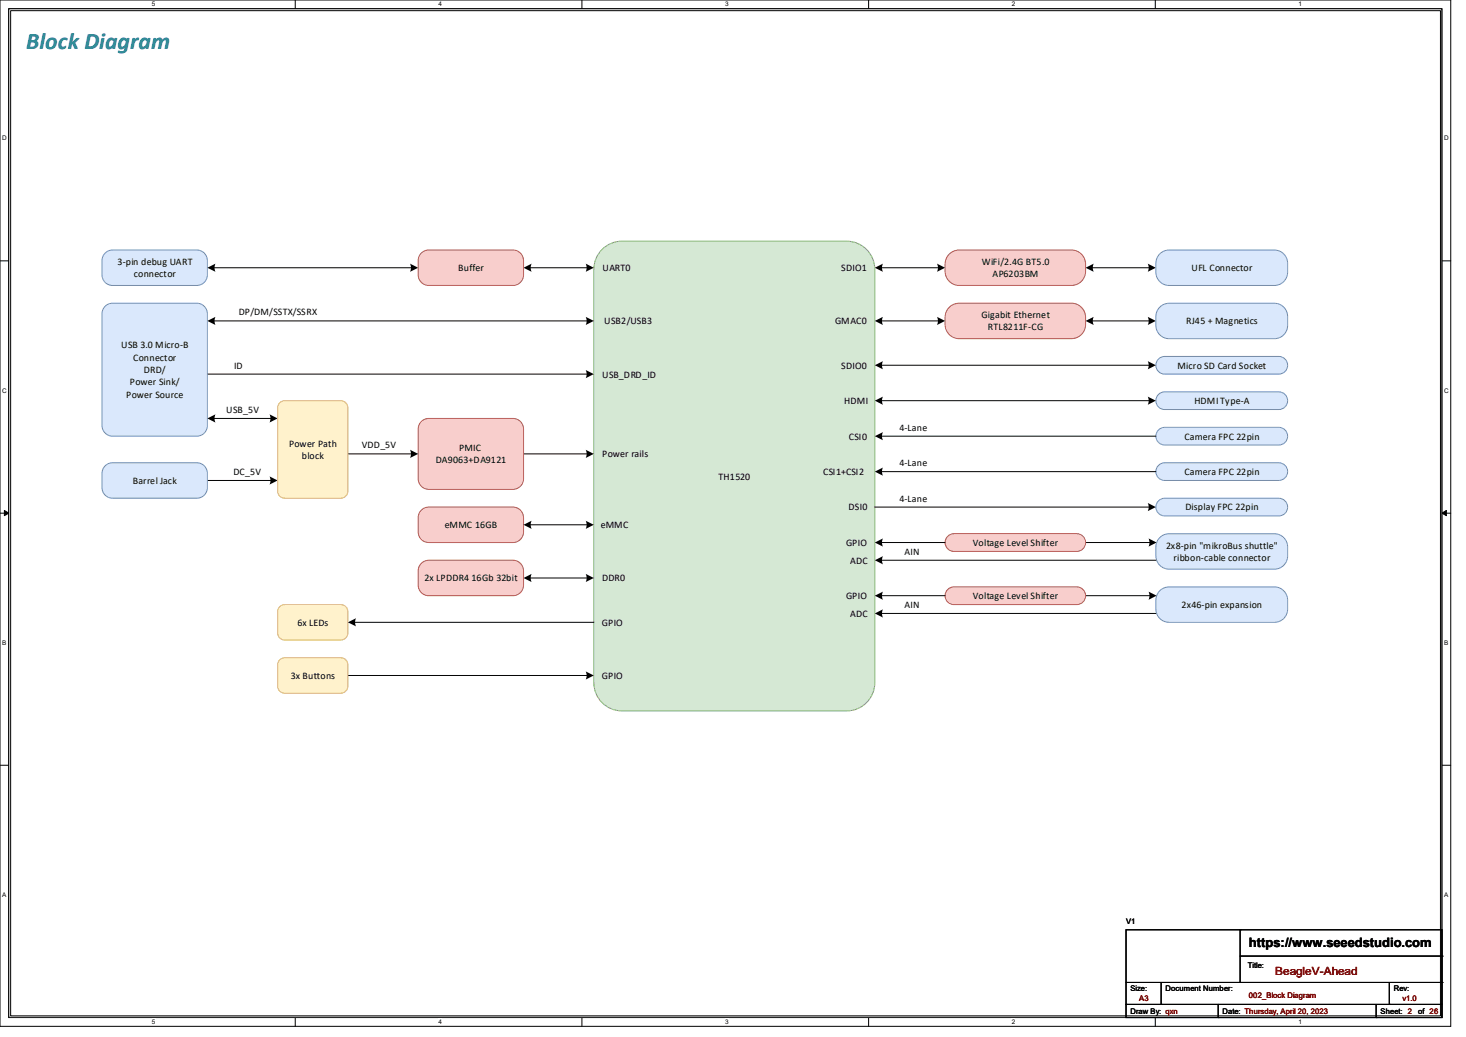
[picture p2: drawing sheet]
<svg xmlns="http://www.w3.org/2000/svg" width="297mm" height="210mm" viewBox="0 0 297 210" stroke-linecap="round" stroke-linejoin="round" font-family="sans-serif">
<path d="M0 0h293.9v207.9h-293.9zM1.8 1.8h290.3v204.3h-290.3z" fill="none" stroke="#000" stroke-width=".2"/>
<g fill="#fff">
<path d="M30.8 .2h.7v1.4h-.7z"/>
<path d="M30.8 206.2h.7v1.4h-.7z"/>
</g>
<path d="M59.8 0v1.8M59.8 206.1v1.8" fill="none" stroke="#000" stroke-width=".2"/>
<g fill="#fff">
<path d="M88.8 .2h.7v1.4h-.7z"/>
<path d="M88.8 206.2h.7v1.4h-.7z"/>
</g>
<path d="M117.9 0v1.8M117.9 206.1v1.8" fill="none" stroke="#000" stroke-width=".2"/>
<g fill="#fff">
<path d="M146.9 .2h.7v1.4h-.7z"/>
<path d="M146.9 206.2h.7v1.4h-.7z"/>
</g>
<path d="M176 0v1.8M176 206.1v1.8" fill="none" stroke="#000" stroke-width=".2"/>
<g fill="#fff">
<path d="M205 .2h.7v1.4h-.7z"/>
<path d="M205 206.2h.7v1.4h-.7z"/>
</g>
<path d="M234.1 0v1.8M234.1 206.1v1.8" fill="none" stroke="#000" stroke-width=".2"/>
<g fill="#fff">
<path d="M263.1 .2h.6v1.4h-.6z"/>
<path d="M263.1 206.2h.6v1.4h-.6z"/>
<path d="M.5 27.3h.9v1.4h-.9z"/>
<path d="M292.6 27.3h.9v1.4h-.9z"/>
<path d="M.5 78.4h.9v1.4h-.9z"/>
<path d="M292.6 78.4h.9v1.4h-.9z"/>
</g>
<path d="M0 52.8h1.8M292.1 52.8h1.8" fill="none" stroke="#000" stroke-width=".2"/>
<g fill="#fff">
<path d="M.5 129.5h.8v1.4h-.8z"/>
<path d="M292.6 129.5h.8v1.4h-.8z"/>
</g>
<path d="M0 103.9h1.8M292.1 103.9h1.8" fill="none" stroke="#000" stroke-width=".2"/>
<path d="M.9 103.4l.9 .5-.9 .5zM292.1 103.9l.9-.5v1z" fill="#000" stroke="#000" stroke-width=".2"/>
<g fill="#fff">
<path d="M.5 180.5h.8v1.4h-.8z"/>
<path d="M292.6 180.5h.8v1.4h-.8z"/>
</g>
<path d="M1.8 1.8h290.3v204.2h-290.3zM2.2 2.2h289.6v203.5h-289.6zM0 155h1.8M292.1 155h1.8" fill="none" stroke="#000" stroke-width=".2"/>
<path d="M122 50.5a5.7 5.7 0 0 1 4-1.7h45.5a5.7 5.7 0 0 1 5.7 5.8v83.6a5.7 5.7 0 0 1-5.7 5.8h-45.5a5.7 5.7 0 0 1-5.7-5.8v-83.6a5.7 5.7 0 0 1 1.7-4.1z" fill-rule="evenodd" fill="#d5e8d4"/>
<path d="M122 50.5a5.7 5.7 0 0 1 4-1.7h45.5a5.7 5.7 0 0 1 5.7 5.8v83.6a5.7 5.7 0 0 1-5.7 5.8h-45.5a5.7 5.7 0 0 1-5.7-5.8v-83.6a5.7 5.7 0 0 1 1.7-4.1z" fill="none" stroke="#82b366" stroke-width=".2"/>
<path d="M85.3 103.3l1-.5 .6-.1h17a2.15 2.15 0 0 1 2.2 2.1v2.9a2.15 2.15 0 0 1-2.2 2.2h-17a2.15 2.15 0 0 1-2.2-2.2l.1-3.4z" fill-rule="evenodd" fill="#f8cecc"/>
<path d="M85.3 103.3l1-.5 .6-.1h17a2.15 2.15 0 0 1 2.2 2.1v2.9a2.15 2.15 0 0 1-2.2 2.2h-17a2.15 2.15 0 0 1-2.2-2.2l.1-3.4z" fill="none" stroke="#b85450" stroke-width=".2"/>
<path d="M85.3 114.1l1-.6h.6h17a2.15 2.15 0 0 1 2.2 2.1v2.9a2.15 2.15 0 0 1-2.2 2.1h-17a2.15 2.15 0 0 1-2.2-2.1l.1-3.5z" fill-rule="evenodd" fill="#f8cecc"/>
<path d="M85.3 114.1l1-.6h.6h17a2.15 2.15 0 0 1 2.2 2.1v2.9a2.15 2.15 0 0 1-2.2 2.1h-17a2.15 2.15 0 0 1-2.2-2.1l.1-3.5z" fill="none" stroke="#b85450" stroke-width=".2"/>
<path d="M42 75.8h77.1M43.3 65h75.8M43.3 84.7h11.7" fill="none" stroke="#000" stroke-width=".2"/>
<g fill="#000">
<path d="M42 65l1.7-.8a1.85 1.85 0 0 0 0 1.6z" fill-rule="evenodd"/>
<path d="M118.7 64.2l1.6 .8-1.6 .8a1.85 1.85 0 0 0 0-1.6z" fill-rule="evenodd"/>
<path d="M118.7 74.9l1.6 .9-1.6 .8 .1-1z" fill-rule="evenodd"/>
<path d="M42 84.7l1.7-.8-.2 .7 .2 1z" fill-rule="evenodd"/>
<path d="M54.6 83.9l1.6 .8-1.6 .9 .2-1z" fill-rule="evenodd"/>
</g>
<path d="M21.3 62l.9-.5 .6-.1h17.1a2.15 2.15 0 0 1 2.1 2.2v22.6a2.15 2.15 0 0 1-2.1 2.1h-17.1a2.15 2.15 0 0 1-2.1-2.1v-22.6v-.6z" fill-rule="evenodd" fill="#dae8fc"/>
<path d="M21.3 62l.9-.5 .6-.1h17.1a2.15 2.15 0 0 1 2.1 2.2v22.6a2.15 2.15 0 0 1-2.1 2.1h-17.1a2.15 2.15 0 0 1-2.1-2.1v-22.6v-.6z" fill="none" stroke="#6c8ebf" stroke-width=".2"/>
<path d="M221.2 65h11.7" fill="none" stroke="#000" stroke-width=".2"/>
<g fill="#000">
<path d="M219.9 65l1.7-.8a1.85 1.85 0 0 0 0 1.6z" fill-rule="evenodd"/>
<path d="M232.5 64.2l1.7 .8-1.7 .8a1.87 1.87 0 0 0 0-1.6z" fill-rule="evenodd"/>
</g>
<path d="M192.5 62l1.2-.5 .6-.1h22.8a2.85 2.85 0 0 1 2.8 2.9 3.8 3.8 0 0 1-1 3.7l-1.2 .5-.6 .1h-22.8a2.86 2.86 0 0 1-2.8-2.9 3.8 3.8 0 0 1 1-3.7z" fill-rule="evenodd" fill="#f8cecc"/>
<path d="M192.5 62l1.2-.5 .6-.1h22.8a2.85 2.85 0 0 1 2.8 2.9 3.8 3.8 0 0 1-1 3.7l-1.2 .5-.6 .1h-22.8a2.86 2.86 0 0 1-2.8-2.9 3.8 3.8 0 0 1 1-3.7z" fill="none" stroke="#b85450" stroke-width=".2"/>
<path d="M221.2 54.2h11.7" fill="none" stroke="#000" stroke-width=".2"/>
<g fill="#000">
<path d="M219.9 54.2l1.7-.8a1.85 1.85 0 0 0 0 1.6z" fill-rule="evenodd"/>
<path d="M232.5 53.4l1.7 .8-1.7 .8a1.87 1.87 0 0 0 0-1.6z" fill-rule="evenodd"/>
</g>
<path d="M192.5 51.3l1.2-.6 .6-.1h22.8a2.85 2.85 0 0 1 2.8 2.9 3.8 3.8 0 0 1-1 3.7l-1.2 .5-.6 .1h-22.8a2.86 2.86 0 0 1-2.8-2.9 3.8 3.8 0 0 1 1-3.6z" fill-rule="evenodd" fill="#f8cecc"/>
<path d="M192.5 51.3l1.2-.6 .6-.1h22.8a2.85 2.85 0 0 1 2.8 2.9 3.8 3.8 0 0 1-1 3.7l-1.2 .5-.6 .1h-22.8a2.86 2.86 0 0 1-2.8-2.9 3.8 3.8 0 0 1 1-3.6z" fill="none" stroke="#b85450" stroke-width=".2"/>
<path d="M234.7 72.7l.8-.5h.5h23.1a1.79 1.79 0 0 1 1.8 1.8 1.79 1.79 0 0 1-1.8 1.8h-23.1a1.79 1.79 0 0 1-1.7-1.1 1.79 1.79 0 0 1 .4-2z" fill-rule="evenodd" fill="#dae8fc"/>
<path d="M234.7 72.7l.8-.5h.5h23.1a1.79 1.79 0 0 1 1.8 1.8 1.79 1.79 0 0 1-1.8 1.8h-23.1a1.79 1.79 0 0 1-1.7-1.1 1.79 1.79 0 0 1 .4-2z" fill="none" stroke="#6c8ebf" stroke-width=".2"/>
<path d="M234.7 87.1l.8-.5 .5-.1h23.1a1.79 1.79 0 0 1 1.8 1.8 1.79 1.79 0 0 1-1.8 1.8h-23.1a1.79 1.79 0 0 1-1.7-1.1 1.79 1.79 0 0 1 .4-1.9z" fill-rule="evenodd" fill="#dae8fc"/>
<path d="M234.7 87.1l.8-.5 .5-.1h23.1a1.79 1.79 0 0 1 1.8 1.8 1.79 1.79 0 0 1-1.8 1.8h-23.1a1.79 1.79 0 0 1-1.7-1.1 1.79 1.79 0 0 1 .4-1.9z" fill="none" stroke="#6c8ebf" stroke-width=".2"/>
<path d="M219.9 109.9h13.2M178.5 124.2h55.8" fill="none" stroke="#000" stroke-width=".2"/>
<g fill="#000">
<path d="M232.7 109l1.6 .9-1.6 .8a1.85 1.85 0 0 0 0-1.7z" fill-rule="evenodd"/>
<path d="M177.2 124.2l1.7-.8-.2 .7 .2 1z" fill-rule="evenodd"/>
</g>
<path d="M235.2 119.5l1-.6h.6h21.4a2.68 2.68 0 0 1 2.7 2.7 4 4 0 0 1-1 3.8l-1.1 .6h-.6h-21.4a2.68 2.68 0 0 1-2.6-2.7 4 4 0 0 1 1-3.8z" fill-rule="evenodd" fill="#dae8fc"/>
<path d="M235.2 119.5l1-.6h.6h21.4a2.68 2.68 0 0 1 2.7 2.7 4 4 0 0 1-1 3.8l-1.1 .6h-.6h-21.4a2.68 2.68 0 0 1-2.6-2.7 4 4 0 0 1 1-3.8z" fill="none" stroke="#6c8ebf" stroke-width=".2"/>
<path d="M56.8 122.7l.9-.3h11.4a1.43 1.43 0 0 1 1.4 1.5v4.3a1.43 1.43 0 0 1-1.4 1.4h-11.4a1.43 1.43 0 0 1-1.5-1.4v-4.3l.1-.5z" fill-rule="evenodd" fill="#fff2cc"/>
<path d="M56.8 122.7l.9-.3h11.4a1.43 1.43 0 0 1 1.4 1.5v4.3a1.43 1.43 0 0 1-1.4 1.4h-11.4a1.43 1.43 0 0 1-1.5-1.4v-4.3l.1-.5z" fill="none" stroke="#d6b656" stroke-width=".2"/>
<path d="M70.5 136.8h48.6" fill="none" stroke="#000" stroke-width=".2"/>
<path d="M118.7 136l1.6 .8-1.6 .8a1.85 1.85 0 0 0 0-1.6z" fill-rule="evenodd" fill="#000"/>
<path d="M56.8 133.5l.9-.3h11.4a1.43 1.43 0 0 1 1.4 1.5v4.3a1.43 1.43 0 0 1-1.4 1.4h-11.4a1.43 1.43 0 0 1-1.5-1.4v-4.3l.1-.5z" fill-rule="evenodd" fill="#fff2cc"/>
<path d="M56.8 133.5l.9-.3h11.4a1.43 1.43 0 0 1 1.4 1.5v4.3a1.43 1.43 0 0 1-1.4 1.4h-11.4a1.43 1.43 0 0 1-1.5-1.4v-4.3l.1-.5z" fill="none" stroke="#d6b656" stroke-width=".2"/>
<path d="M42 97.3h13" fill="none" stroke="#000" stroke-width=".2"/>
<path d="M54.6 96.5l1.6 .8-1.6 .8a1.85 1.85 0 0 0 0-1.6z" fill-rule="evenodd" fill="#000"/>
<path d="M21.3 94.3l.9-.5 .6-.1h17.1a2.15 2.15 0 0 1 2.1 2.2v2.8a2.15 2.15 0 0 1-2.1 2.2h-17.1a2.15 2.15 0 0 1-2.1-2.2v-3.4z" fill-rule="evenodd" fill="#dae8fc"/>
<path d="M21.3 94.3l.9-.5 .6-.1h17.1a2.15 2.15 0 0 1 2.1 2.2v2.8a2.15 2.15 0 0 1-2.1 2.2h-17.1a2.15 2.15 0 0 1-2.1-2.2v-3.4z" fill="none" stroke="#6c8ebf" stroke-width=".2"/>
<path d="M234.7 79.9l.8-.5h.5h23.1a1.79 1.79 0 0 1 1.8 1.7 1.79 1.79 0 0 1-1.8 1.8h-23.1a1.79 1.79 0 0 1-1.7-1.1 1.79 1.79 0 0 1 .4-1.9z" fill-rule="evenodd" fill="#dae8fc"/>
<path d="M234.7 79.9l.8-.5h.5h23.1a1.79 1.79 0 0 1 1.8 1.7 1.79 1.79 0 0 1-1.8 1.8h-23.1a1.79 1.79 0 0 1-1.7-1.1 1.79 1.79 0 0 1 .4-1.9z" fill="none" stroke="#6c8ebf" stroke-width=".2"/>
<path d="M106.1 91.9h13" fill="none" stroke="#000" stroke-width=".2"/>
<path d="M118.7 91.1l1.6 .8-1.6 .9 .1-1z" fill-rule="evenodd" fill="#000"/>
<path d="M85.3 85.4l1-.6 .6-.1h17a2.15 2.15 0 0 1 2.2 2.2v10a2.15 2.15 0 0 1-2.2 2.2h-17a2.15 2.15 0 0 1-2.2-2.2v-10l.1-.6z" fill-rule="evenodd" fill="#f8cecc"/>
<path d="M85.3 85.4l1-.6 .6-.1h17a2.15 2.15 0 0 1 2.2 2.2v10a2.15 2.15 0 0 1-2.2 2.2h-17a2.15 2.15 0 0 1-2.2-2.2v-10l.1-.6z" fill="none" stroke="#b85450" stroke-width=".2"/>
<path d="M178.5 54.2h11.7M178.5 65h11.7" fill="none" stroke="#000" stroke-width=".2"/>
<g fill="#000">
<path d="M177.2 54.2l1.7-.8a1.85 1.85 0 0 0 0 1.6z" fill-rule="evenodd"/>
<path d="M189.8 53.4l1.7 .8-1.7 .8a1.87 1.87 0 0 0 0-1.6z" fill-rule="evenodd"/>
<path d="M177.2 65l1.7-.8a1.85 1.85 0 0 0 0 1.6z" fill-rule="evenodd"/>
<path d="M189.8 64.2l1.7 .8-1.7 .8a1.87 1.87 0 0 0 0-1.6z" fill-rule="evenodd"/>
</g>
<path d="M235.2 62l1-.5 .6-.1h21.4a2.68 2.68 0 0 1 2.7 2.7 4 4 0 0 1-1 3.9l-1.1 .5-.6 .1h-21.4a2.68 2.68 0 0 1-2.6-2.7 4 4 0 0 1 1-3.9z" fill-rule="evenodd" fill="#dae8fc"/>
<path d="M235.2 62l1-.5 .6-.1h21.4a2.68 2.68 0 0 1 2.7 2.7 4 4 0 0 1-1 3.9l-1.1 .5-.6 .1h-21.4a2.68 2.68 0 0 1-2.6-2.7 4 4 0 0 1 1-3.9z" fill="none" stroke="#6c8ebf" stroke-width=".2"/>
<path d="M235.2 51.2l1-.5 .6-.1h21.4a2.68 2.68 0 0 1 2.7 2.7 4 4 0 0 1-1 3.9l-1.1 .5-.6 .1h-21.4a2.68 2.68 0 0 1-2.6-2.7 4 4 0 0 1 1-3.9z" fill-rule="evenodd" fill="#dae8fc"/>
<path d="M235.2 51.2l1-.5 .6-.1h21.4a2.68 2.68 0 0 1 2.7 2.7 4 4 0 0 1-1 3.9l-1.1 .5-.6 .1h-21.4a2.68 2.68 0 0 1-2.6-2.7 4 4 0 0 1 1-3.9z" fill="none" stroke="#6c8ebf" stroke-width=".2"/>
<path d="M178.5 74h54.4M178.5 81.1h54.4M178.5 88.3h55.7M107.3 106.3h11.8M107.3 117.1h11.8" fill="none" stroke="#000" stroke-width=".2"/>
<g fill="#000">
<path d="M177.2 74l1.7-.9a1.86 1.86 0 0 0 0 1.7z" fill-rule="evenodd"/>
<path d="M232.5 73.1l1.7 .9-1.7 .8a1.88 1.88 0 0 0 0-1.7z" fill-rule="evenodd"/>
<path d="M177.2 81.1l1.7-.8a1.85 1.85 0 0 0 0 1.7z" fill-rule="evenodd"/>
<path d="M177.2 88.3l1.7-.8a1.85 1.85 0 0 0 0 1.7z" fill-rule="evenodd"/>
<path d="M232.5 80.3l1.7 .8-1.7 .9a1.87 1.87 0 0 0 0-1.7z" fill-rule="evenodd"/>
<path d="M106.1 106.3l1.6-.8a1.85 1.85 0 0 0 0 1.6z" fill-rule="evenodd"/>
<path d="M106.1 117.1l1.6-.9a1.85 1.85 0 0 0 0 1.7z" fill-rule="evenodd"/>
<path d="M118.7 105.5l1.6 .8-1.6 .8a1.85 1.85 0 0 0 0-1.6z" fill-rule="evenodd"/>
<path d="M118.7 116.2l1.6 .9-1.6 .8a1.85 1.85 0 0 0 0-1.7z" fill-rule="evenodd"/>
</g>
<path d="M234.7 94.2l.8-.4 .5-.1h23.1a1.79 1.79 0 0 1 1.8 1.8 1.79 1.79 0 0 1-1.8 1.8h-23.1a1.79 1.79 0 0 1-1.7-1.1 1.79 1.79 0 0 1 .4-2z" fill-rule="evenodd" fill="#dae8fc"/>
<path d="M234.7 94.2l.8-.4 .5-.1h23.1a1.79 1.79 0 0 1 1.8 1.8 1.79 1.79 0 0 1-1.8 1.8h-23.1a1.79 1.79 0 0 1-1.7-1.1 1.79 1.79 0 0 1 .4-2z" fill="none" stroke="#6c8ebf" stroke-width=".2"/>
<path d="M178.5 95.5h55.7" fill="none" stroke="#000" stroke-width=".2"/>
<path d="M177.2 95.5l1.7-.8a1.85 1.85 0 0 0 0 1.6z" fill-rule="evenodd" fill="#000"/>
<path d="M234.7 101.4l.8-.4 .5-.1h23.1a1.79 1.79 0 0 1 1.8 1.8 1.79 1.79 0 0 1-1.8 1.8h-23.1a1.79 1.79 0 0 1-1.7-1.1 1.79 1.79 0 0 1 .4-2z" fill-rule="evenodd" fill="#dae8fc"/>
<path d="M234.7 101.4l.8-.4 .5-.1h23.1a1.79 1.79 0 0 1 1.8 1.8 1.79 1.79 0 0 1-1.8 1.8h-23.1a1.79 1.79 0 0 1-1.7-1.1 1.79 1.79 0 0 1 .4-2z" fill="none" stroke="#6c8ebf" stroke-width=".2"/>
<path d="M177.2 102.7h55.7M178.5 113.5h55.8" fill="none" stroke="#000" stroke-width=".2"/>
<g fill="#000">
<path d="M177.2 113.5l1.7-.9a1.86 1.86 0 0 0 0 1.7z" fill-rule="evenodd"/>
<path d="M232.5 101.9l1.7 .8-1.7 .8a1.88 1.88 0 0 0 0-1.6z" fill-rule="evenodd"/>
</g>
<path d="M235.2 108.7l1-.5 .6-.1h21.4a2.68 2.68 0 0 1 2.7 2.7 4 4 0 0 1-1 3.9l-1.1 .5-.6 .1h-21.4a2.68 2.68 0 0 1-2.6-2.7 4 4 0 0 1 1-3.9z" fill-rule="evenodd" fill="#dae8fc"/>
<path d="M235.2 108.7l1-.5 .6-.1h21.4a2.68 2.68 0 0 1 2.7 2.7 4 4 0 0 1-1 3.9l-1.1 .5-.6 .1h-21.4a2.68 2.68 0 0 1-2.6-2.7 4 4 0 0 1 1-3.9z" fill="none" stroke="#6c8ebf" stroke-width=".2"/>
<path d="M107.3 54.2h11.8M70.5 91.9h13M71.7 126h48.6M219.9 120.6h13.2" fill="none" stroke="#000" stroke-width=".2"/>
<g fill="#000">
<path d="M106.1 54.2l1.6-.8a1.85 1.85 0 0 0 0 1.6z" fill-rule="evenodd"/>
<path d="M118.7 53.4l1.6 .8-1.6 .8a1.85 1.85 0 0 0 0-1.6z" fill-rule="evenodd"/>
<path d="M83.1 91.1l1.6 .8-1.6 .9 .2-1z" fill-rule="evenodd"/>
<path d="M70.5 126l1.6-.8a1.85 1.85 0 0 0 0 1.7z" fill-rule="evenodd"/>
<path d="M232.7 119.8l1.6 .8-1.6 .9a1.85 1.85 0 0 0 0-1.7z" fill-rule="evenodd"/>
</g>
<path d="M56.8 81.4l.9-.3h11.4a1.43 1.43 0 0 1 1.4 1.5v16.9a1.43 1.43 0 0 1-1.4 1.4h-11.4a1.43 1.43 0 0 1-1.5-1.4v-16.9l.1-.5z" fill-rule="evenodd" fill="#fff2cc"/>
<path d="M56.8 81.4l.9-.3h11.4a1.43 1.43 0 0 1 1.4 1.5v16.9a1.43 1.43 0 0 1-1.4 1.4h-11.4a1.43 1.43 0 0 1-1.5-1.4v-16.9l.1-.5z" fill="none" stroke="#d6b656" stroke-width=".2"/>
<path d="M43.3 54.2h40.2" fill="none" stroke="#000" stroke-width=".2"/>
<g fill="#000">
<path d="M42 54.2l1.7-.8a1.85 1.85 0 0 0 0 1.6z" fill-rule="evenodd"/>
<path d="M83.1 53.4l1.6 .8-1.6 .8a1.85 1.85 0 0 0 0-1.6z" fill-rule="evenodd"/>
</g>
<path d="M21.3 51.3l.9-.6 .6-.1h17.1a2.15 2.15 0 0 1 2.1 2.2v2.9a2.15 2.15 0 0 1-2.1 2.1h-17.1a2.15 2.15 0 0 1-2.1-2.1v-3.5z" fill-rule="evenodd" fill="#dae8fc"/>
<path d="M21.3 51.3l.9-.6 .6-.1h17.1a2.15 2.15 0 0 1 2.1 2.2v2.9a2.15 2.15 0 0 1-2.1 2.1h-17.1a2.15 2.15 0 0 1-2.1-2.1v-3.5z" fill="none" stroke="#6c8ebf" stroke-width=".2"/>
<path d="M85.3 51.3l1-.6 .6-.1h17a2.15 2.15 0 0 1 2.2 2.2v2.9a2.15 2.15 0 0 1-2.2 2.1h-17a2.15 2.15 0 0 1-2.2-2.1l.1-3.5z" fill-rule="evenodd" fill="#f8cecc"/>
<path d="M85.3 51.3l1-.6 .6-.1h17a2.15 2.15 0 0 1 2.2 2.2v2.9a2.15 2.15 0 0 1-2.2 2.1h-17a2.15 2.15 0 0 1-2.2-2.1l.1-3.5z" fill="none" stroke="#b85450" stroke-width=".2"/>
<path d="M192 108.6l.8-.5h.5h24.9a1.8 1.8 0 0 1 1.7 1.8 1.8 1.8 0 0 1-1.7 1.8h-24.9a1.8 1.8 0 0 1-1.7-1.1 1.8 1.8 0 0 1 .4-2z" fill-rule="evenodd" fill="#f8cecc"/>
<path d="M192 108.6l.8-.5h.5h24.9a1.8 1.8 0 0 1 1.7 1.8 1.8 1.8 0 0 1-1.7 1.8h-24.9a1.8 1.8 0 0 1-1.7-1.1 1.8 1.8 0 0 1 .4-2z" fill="none" stroke="#b85450" stroke-width=".2"/>
<path d="M178.5 109.9h13" fill="none" stroke="#000" stroke-width=".2"/>
<path d="M177.2 109.9l1.7-.9a1.85 1.85 0 0 0 0 1.7z" fill-rule="evenodd" fill="#000"/>
<path d="M192 119.4l.8-.5h.5h24.9a1.8 1.8 0 0 1 1.7 1.8 1.8 1.8 0 0 1-1.7 1.7h-24.9a1.8 1.8 0 0 1-1.7-1.1 1.8 1.8 0 0 1 .4-1.9z" fill-rule="evenodd" fill="#f8cecc"/>
<path d="M192 119.4l.8-.5h.5h24.9a1.8 1.8 0 0 1 1.7 1.8 1.8 1.8 0 0 1-1.7 1.7h-24.9a1.8 1.8 0 0 1-1.7-1.1 1.8 1.8 0 0 1 .4-1.9z" fill="none" stroke="#b85450" stroke-width=".2"/>
<g fill="none" stroke="#000" stroke-width=".2">
<path d="M178.5 120.6h13M228.1 188.3h64v17.8h-64zM228.1 199h64M235.2 199v4.4M251.2 188.3h.1M251.2 188.3v10.7M251.2 193.6h40.9M281.5 199v4.4M292.1 199h.1M292.1 193.6h.1M228.1 203.4h.1M228.1 203.4h64"/>
<path d="M235.2 203.4h.1M246.8 206.1h.1M246.8 203.4v2.7M278.8 206.1h.1M278.8 203.4v2.7M281.5 203.4h.1"/>
</g>
<path d="M177.2 120.6l1.7-.8a1.85 1.85 0 0 0 0 1.7z" fill-rule="evenodd" fill="#000"/>
<text font-size="4.8" fill="#008080" x="5.3" y="9.9">Block Diagram</text>
<text font-size="2.6" x="253" y="191.8">https://www.seeedstudio.com</text>
<text font-size="2.3" fill="#800000" x="258.4" y="197.5">BeagleV-Ahead</text>
<g font-size="2">
<text x="23.8" y="53.7">3-pin debug UART</text>
<text x="198.9" y="53.7">WiFi/2.4G BT5.0</text>
<text x="27.1" y="56.2">connector</text>
<text x="92.8" y="54.9">Buffer</text>
<text x="122" y="54.9">UART0</text>
<text x="170.4" y="54.9">SDIO1</text>
<text x="201.1" y="56.2">AP6203BM</text>
<text x="241.4" y="54.9">UFL Connector</text>
<text x="48.4" y="63.9">DP/DM/SSTX/SSRX</text>
<text x="122.4" y="65.7">USB2/USB3</text>
<text x="169.2" y="65.7">GMAC0</text>
<text x="198.8" y="64.4">Gigabit Ethernet</text>
<text x="240.3" y="65.7">RJ45 + Magnetics</text>
<text x="24.6" y="70.5">USB 3.0 Micro-B</text>
<text x="200.2" y="66.9">RTL8211F-CG</text>
<text x="27" y="73.1">Connector</text>
<text x="29.2" y="75.6">DRD/</text>
<text x="47.4" y="74.7">ID</text>
<text x="122" y="76.5">USB_DRD_ID</text>
<text x="170.4" y="74.7">SDIO0</text>
<text x="238.6" y="74.7">Micro SD Card Socket</text>
<text x="25.6" y="80.6">Power Source</text>
<text x="26.3" y="78.1">Power Sink/</text>
<text x="45.8" y="83.7">USB_5V</text>
<text x="171" y="81.8">HDMI</text>
<text x="242" y="81.8">HDMI Type-A</text>
<text x="172" y="89">CSI0</text>
<text x="182.2" y="87.2">4-Lane</text>
<text x="239.9" y="89">Camera FPC 22pin</text>
<text x="58.6" y="90.5">Power Path</text>
<text x="61.2" y="93">block</text>
<text x="73.3" y="90.8">VDD_5V</text>
<text x="88.3" y="93.9">DA9063+DA9121</text>
<text x="93" y="91.4">PMIC</text>
<text x="122" y="92.6">Power rails</text>
<text x="182.2" y="94.4">4-Lane</text>
<text x="26.9" y="98">Barrel Jack</text>
<text x="47.3" y="96.2">DC_5V</text>
<text x="145.6" y="97.1">TH1520</text>
<text x="166.8" y="96.2">CSI1+CSI2</text>
<text x="182.2" y="101.6">4-Lane</text>
<text x="239.9" y="96.2">Camera FPC 22pin</text>
<text x="90.1" y="107">eMMC 16GB</text>
<text x="121.7" y="107">eMMC</text>
<text x="171.9" y="103.4">DSI0</text>
<text x="240.2" y="103.4">Display FPC 22pin</text>
<text x="171.5" y="110.6">GPIO</text>
<text x="183.3" y="112.4">AIN</text>
<text x="197.1" y="110.6">Voltage Level Shifter</text>
<text x="236.3" y="111.1">2x8-pin &quot;mikroBus shuttle&quot;</text>
<text x="237.7" y="113.6">ribbon-cable connector</text>
<text x="86" y="117.7">2x LPDDR4 16Gb 32bit</text>
<text x="122" y="117.7">DDR0</text>
<text x="172.2" y="114.2">ADC</text>
<text x="171.5" y="121.3">GPIO</text>
<text x="172.2" y="124.9">ADC</text>
<text x="183.3" y="123.1">AIN</text>
<text x="197.1" y="121.3">Voltage Level Shifter</text>
<text x="239.4" y="123.1">2x46-pin expansion</text>
<text x="60.2" y="126.7">6x LEDs</text>
<text x="122" y="126.7">GPIO</text>
<text x="58.9" y="137.5">3x Buttons</text>
<text x="122" y="137.5">GPIO</text>
</g>
<g font-size="1.6">
<text x="228.1" y="187.1">V1</text>
<text x="252.8" y="196">Title:</text>
<text x="229" y="200.7">Size:</text>
<text x="236.1" y="200.7">Document Number:</text>
<text x="282.4" y="200.7">Rev:</text>
<text x="229" y="205.4">Draw By: qxn</text>
<text x="247.7" y="205.4">Date: Thursday, April 20, 2023</text>
<text x="279.7" y="205.4">Sheet: 2</text>
<text x="287.3" y="205.4">of 26</text>
</g>
<g font-size="1.6" fill="#800000">
<text x="230.8" y="202.7">A3</text>
<text x="253" y="202.2">002_Block Diagram</text>
<text x="284.1" y="202.7">v1.0</text>
</g>
<g font-size="1.3">
<text x="30.8" y="1.3">5</text>
<text x="88.8" y="1.3">4</text>
<text x="146.9" y="1.3">3</text>
<text x="205" y="1.3">2</text>
<text x="263.1" y="1.3">1</text>
<text x=".5" y="28.4">D</text>
<text x="292.6" y="28.4">D</text>
<text x=".5" y="79.5">C</text>
<text x="292.6" y="79.5">C</text>
<text x=".5" y="130.6">B</text>
<text x="292.6" y="130.6">B</text>
<text x=".5" y="181.7">A</text>
<text x="292.6" y="181.7">A</text>
<text x="30.8" y="207.4">5</text>
<text x="88.8" y="207.4">4</text>
<text x="146.9" y="207.4">3</text>
<text x="205" y="207.4">2</text>
<text x="263.1" y="207.4">1</text>
</g>
</svg>
